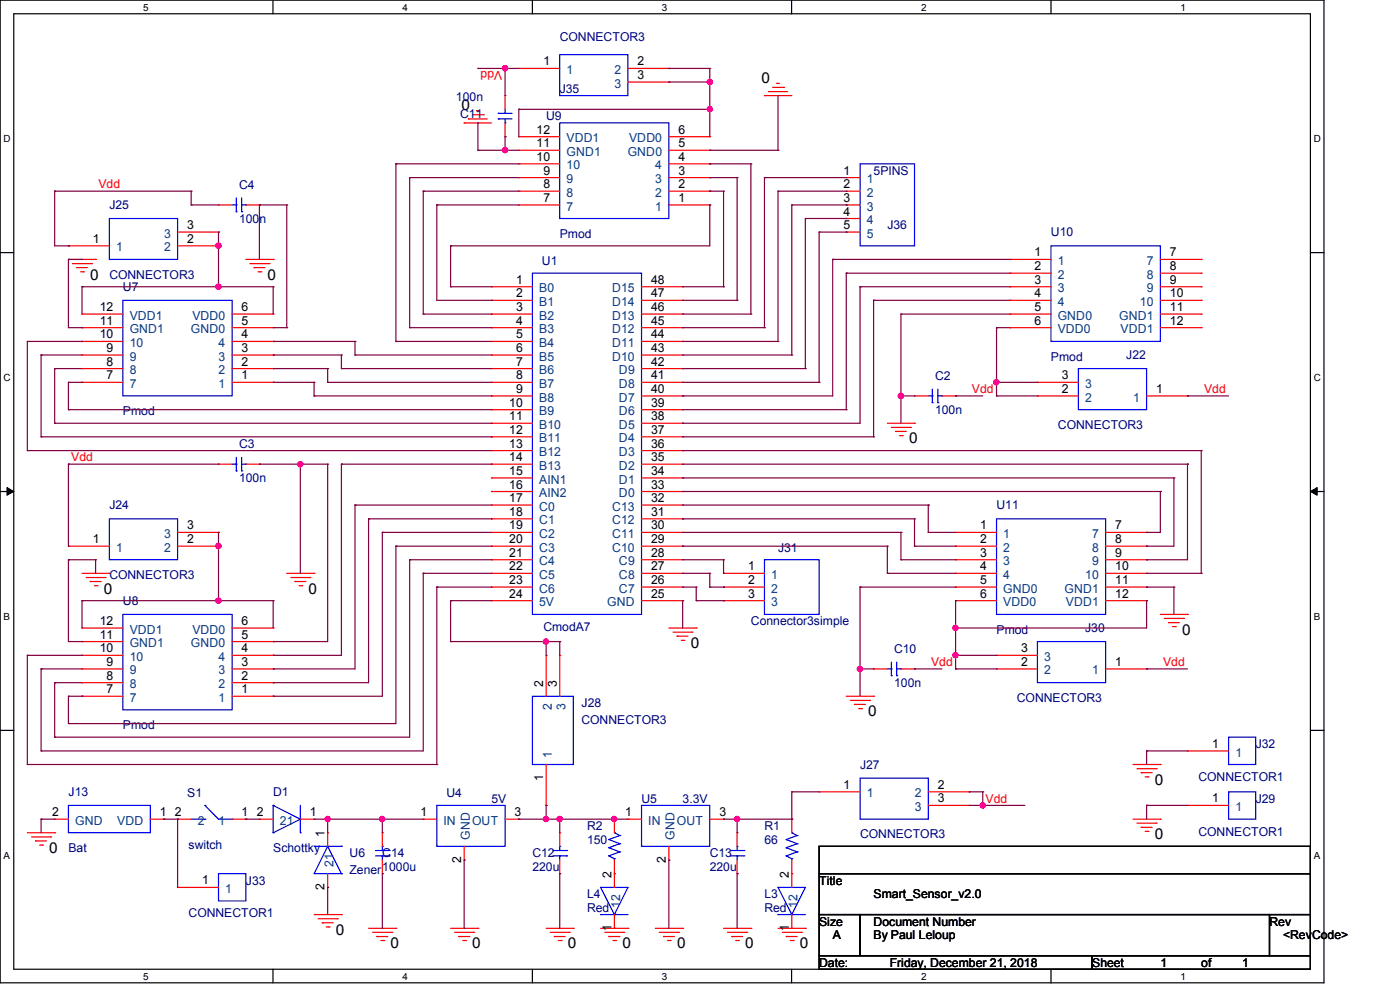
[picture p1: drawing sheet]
<svg xmlns="http://www.w3.org/2000/svg" width="297mm" height="210mm" viewBox="0 0 297 210" stroke-linecap="round" stroke-linejoin="round" font-family="sans-serif">
<path d="M0 0h280.9v208.5h-280.9zM2.9 2.9h275.1v202.7h-275.1z" fill="none" stroke="#000" stroke-width=".25"/>
<g fill="#fff">
<path d="M30.4 .3h1.1v2.4h-1.1z"/>
<path d="M30.4 205.9h1.1v2.3h-1.1z"/>
</g>
<path d="M57.9 0v2.9M57.9 205.6v2.9" fill="none" stroke="#000" stroke-width=".25"/>
<g fill="#fff">
<path d="M85.4 .3h1.1v2.4h-1.1z"/>
<path d="M85.4 205.9h1.1v2.3h-1.1z"/>
</g>
<path d="M112.9 0v2.9M112.9 205.6v2.9" fill="none" stroke="#000" stroke-width=".25"/>
<g fill="#fff">
<path d="M140.4 .3h1.2v2.4h-1.2z"/>
<path d="M140.4 205.9h1.2v2.3h-1.2z"/>
</g>
<path d="M167.9 0v2.9M167.9 205.6v2.9" fill="none" stroke="#000" stroke-width=".25"/>
<g fill="#fff">
<path d="M195.4 .3h1.2v2.4h-1.2z"/>
<path d="M195.4 205.9h1.2v2.3h-1.2z"/>
</g>
<path d="M223 0v2.9M223 205.6v2.9" fill="none" stroke="#000" stroke-width=".25"/>
<g fill="#fff">
<path d="M250.4 .3h1.2v2.4h-1.2z"/>
<path d="M250.4 205.9h1.2v2.3h-1.2z"/>
<path d="M.8 28.2h1.4v2.4h-1.4z"/>
<path d="M278.7 28.2h1.5v2.4h-1.5z"/>
<path d="M.8 78.9h1.4v2.3h-1.4z"/>
<path d="M278.7 78.9h1.5v2.3h-1.5z"/>
</g>
<path d="M0 53.6h2.9M278 53.6h2.9" fill="none" stroke="#000" stroke-width=".25"/>
<g fill="#fff">
<path d="M.8 129.6h1.3v2.3h-1.3z"/>
<path d="M278.7 129.6h1.4v2.3h-1.4z"/>
</g>
<path d="M0 104.3h2.9M278 104.3h2.9" fill="none" stroke="#000" stroke-width=".25"/>
<path d="M1.5 103.4l1.4 .9-1.4 .8zM278 104.3l1.4-.9v1.7z" fill="#000" stroke="#000" stroke-width=".21"/>
<g fill="#fff">
<path d="M.8 180.3h1.3v2.3h-1.3z"/>
<path d="M278.7 180.3h1.4v2.3h-1.4z"/>
</g>
<path d="M0 154.9h2.9M278 154.9h2.9M173.8 179.5h104.2v5.8h-104.2zM173.8 185.3h104.2v8.7h-104.2zM173.8 194h8.7v8.7h-8.7zM182.5 194h86.8v8.7h-86.8zM269.3 194h8.7v8.7h-8.7zM173.8 202.7h57.9v2.9h-57.9zM231.7 202.7h46.3v2.9h-46.3z" fill="none" stroke="#000" stroke-width=".25"/>
<g fill="none" stroke="#f00" stroke-width=".25">
<path d="M110.1 14.5h.1M110.1 14.5h8.6M133.2 14.5h8.7M133.2 17.4h8.7M141.9 14.5h.1M141.9 17.4h.1M163.1 19.4h.1M163.1 19.4h4M163.9 18.5h2.3M164.8 17.7h.1M164.8 17.7h.6M166.2 18.5h.1"/>
<path d="M98.5 26.1h.1M98.5 26.1h5.8M99.4 25.2h.1M99.4 25.2h4M100.2 24.3h2.3M101.1 23.5h.1M101.1 23.5h.5M102.5 24.3h.1M107.1 20.3h.1M107.1 29h.1M107.1 20.3v2.9M107.1 26.1v2.9"/>
<path d="M110.1 37.7h.1M110.1 34.8h.1M110.1 31.9h.1M110.1 29h.1M110.1 37.7h8.6M110.1 34.8h8.6M110.1 31.9h8.6M110.1 29h8.6M141.9 37.7h8.7M141.9 34.8h8.7M141.9 31.9h8.7M141.9 29h8.7"/>
<path d="M150.6 37.7h.1M150.6 34.8h.1M150.6 31.9h.1M150.6 29h.1M162.2 20.3h.1M162.2 20.3h5.8M179.5 37.7h.1M179.5 37.7h3M14.5 52.2h.1M14.5 55h5.8M14.5 52.2h8.7M15.4 55.9h4"/>
<path d="M16.3 56.8h.1M16.3 56.8h2.2M17.1 57.7h.6M17.7 57.7h.1M19.4 55.9h.1M20.3 55h.1M37.7 52.2h8.7M37.7 49.2h8.7M46.4 52.2h.1M46.4 49.2h.1M46.4 43.5h.1M46.4 43.5h2.8"/>
<path d="M52.2 55h5.8M52.2 43.5h2.8M53 55.9h4.1M53.9 56.8h.1M53.9 56.8h2.3M54.7 57.7h.6M55 43.5h.1M55.3 57.7h.1M57.1 55.9h.1M58 55h.1M110.1 43.5h.1M110.1 40.6h.1"/>
<path d="M110.1 40.6h8.6M110.1 43.5h8.6M141.9 40.6h8.7M141.9 43.5h8.7M150.6 43.5h.1M150.6 40.6h.1M179.5 40.6h.1M179.5 43.5h.1M179.5 46.4h.1M179.5 49.2h.1M179.5 49.2h3M179.5 40.6h3"/>
<path d="M179.5 43.5h3M179.5 46.4h3M214.3 55h.1M214.3 58h.1M214.3 55h8.7M214.3 58h8.7M246.2 55h8.6M246.2 58h8.6M254.8 55h.1M254.8 58h.1M17.4 78.2h.1M17.4 75.3h.1"/>
<path d="M17.4 72.4h.1M17.4 69.5h.1M17.4 66.6h.1M17.4 78.2h8.7M17.4 75.3h8.7M17.4 72.4h8.7M17.4 69.5h8.7M17.4 66.6h8.7M49.2 78.2h8.8M49.2 75.3h8.8M49.2 72.4h8.8M49.2 69.5h8.8"/>
<path d="M49.2 66.6h8.8M58 78.2h.1M58 75.3h.1M58 72.4h.1M58 69.5h.1M58 66.6h.1M104.3 60.8h.1M104.3 63.7h.1M104.3 66.6h.1M104.3 69.5h.1M104.3 72.4h.1M104.3 75.3h.1"/>
<path d="M104.3 78.2h.1M104.3 78.2h8.6M104.3 75.3h8.6M104.3 72.4h8.6M104.3 69.5h8.6M104.3 66.6h8.6M104.3 60.8h8.6M104.3 63.7h8.6M136.1 78.2h8.7M136.1 75.3h8.7M136.1 72.4h8.7M136.1 69.5h8.7"/>
<path d="M136.1 66.6h8.7M136.1 60.8h8.7M136.1 63.7h8.7M144.8 78.2h.1M144.8 75.3h.1M144.8 72.4h.1M144.8 69.5h.1M144.8 66.6h.1M144.8 63.7h.1M144.8 60.8h.1M214.3 60.8h.1M214.3 63.7h.1"/>
<path d="M214.3 66.6h.1M214.3 69.5h.1M214.3 69.5h8.7M214.3 66.6h8.7M214.3 60.8h8.7M214.3 63.7h8.7M246.2 69.5h8.6M246.2 66.6h8.6M246.2 60.8h8.6M246.2 63.7h8.6M254.8 60.8h.1M254.8 63.7h.1"/>
<path d="M254.8 66.6h.1M254.8 69.5h.1M17.4 81.1h.1M17.4 81.1h8.7M46.4 98.5h.1M46.4 98.5h2.8M49.2 81.1h8.8M52.2 98.5h2.8M55 98.5h.1M58 81.1h.1M104.3 81.1h.1M104.3 84h.1"/>
<path d="M104.3 86.9h.1M104.3 89.8h.1M104.3 92.7h.1M104.3 95.6h.1M104.3 98.5h.1M104.3 89.8h8.6M104.3 81.1h8.6M104.3 84h8.6M104.3 86.9h8.6M104.3 92.7h8.6M104.3 95.6h8.6M104.3 98.5h8.6"/>
<path d="M136.1 89.8h8.7M136.1 81.1h8.7M136.1 84h8.7M136.1 86.9h8.7M136.1 92.7h8.7M136.1 95.6h8.7M136.1 98.5h8.7M144.8 98.5h.1M144.8 95.6h.1M144.8 92.7h.1M144.8 89.8h.1M144.8 86.9h.1"/>
<path d="M144.8 84h.1M144.8 81.1h.1M188.3 89.8h5.7M189.1 90.7h4.1M190 91.5h.1M190 91.5h2.3M190.8 92.4h.6M191.4 92.4h.1M193.2 90.7h.1M194 89.8h.1M194 84h.1M194 84h2.9"/>
<path d="M199.8 84h2.9M202.7 84h.1M220.1 84h.1M220.1 81.1h.1M220.1 81.1h8.7M220.1 84h8.7M243.2 84h8.7M251.9 84h.1M14.5 115.9h.1M14.5 115.9h8.7M37.7 115.9h8.7M37.7 112.9h8.7"/>
<path d="M46.4 115.9h.1M46.4 112.9h.1M104.3 101.4h.1M104.3 104.3h.1M104.3 107.1h.1M104.3 110.1h.1M104.3 112.9h.1M104.3 115.9h.1M104.3 118.7h.1M104.3 115.9h8.6M104.3 112.9h8.6M104.3 101.4h8.6"/>
<path d="M104.3 104.3h8.6M104.3 107.1h8.6M104.3 110.1h8.6M104.3 118.7h8.6M136.1 115.9h8.7M136.1 112.9h8.7M136.1 101.4h8.7M136.1 104.3h8.7M136.1 107.1h8.7M136.1 110.1h8.7M136.1 118.7h8.7M144.8 118.7h.1"/>
<path d="M144.8 115.9h.1M144.8 112.9h.1M144.8 110.1h.1M144.8 107.1h.1M144.8 104.3h.1M144.8 101.4h.1M202.7 112.9h.1M202.7 115.9h.1M202.7 118.7h.1M202.7 115.9h8.7M202.7 112.9h8.7M202.7 118.7h8.7"/>
<path d="M234.6 115.9h8.6M234.6 112.9h8.6M234.6 118.7h8.6M243.2 112.9h.1M243.2 115.9h.1M243.2 118.7h.1M17.4 139h.1M17.4 136.1h.1M17.4 133.2h.1M17.4 133.2h8.7M17.4 121.6h5.8M17.4 139h8.7"/>
<path d="M17.4 136.1h8.7M18.3 122.5h4M19.1 123.4h.1M19.1 123.4h2.4M20 124.2h.6M20.6 124.2h.1M22.3 122.5h.1M23.2 121.6h.1M49.2 133.2h8.8M49.2 139h8.8M49.2 136.1h8.8M58 139h.1"/>
<path d="M58 136.1h.1M58 133.2h.1M60.8 121.6h5.8M61.7 122.5h4M62.6 123.4h.1M62.6 123.4h2.3M63.5 124.2h.5M64 124.2h.1M65.7 122.5h.1M66.6 121.6h.1M104.3 121.6h.1M104.3 124.5h.1"/>
<path d="M104.3 127.4h.1M104.3 121.6h8.6M104.3 124.5h8.6M104.3 127.4h8.6M115.9 139h.1M115.9 139v8.7M118.7 139h.1M118.7 139v8.7M136.1 121.6h8.7M136.1 124.5h8.7M136.1 127.4h8.7M141.9 133.2h5.8"/>
<path d="M142.8 134.1h4M143.6 135h.1M143.6 135h2.4M144.5 135.8h.6M144.8 127.4h.1M144.8 124.5h.1M144.8 121.6h.1M145.1 135.8h.1M146.8 134.1h.1M147.7 133.2h.1M153.5 121.6h.1M153.5 124.5h.1"/>
<path d="M153.5 127.4h.1M153.5 121.6h8.7M153.5 124.5h8.7M153.5 127.4h8.7M202.7 121.6h.1M202.7 124.5h.1M202.7 127.4h.1M202.7 121.6h8.7M202.7 124.5h8.7M202.7 127.4h8.7M211.4 139h.1M211.4 139h8.7"/>
<path d="M234.6 121.6h8.6M234.6 124.5h8.6M234.6 127.4h8.6M243.2 121.6h.1M243.2 124.5h.1M243.2 127.4h.1M246.2 130.3h5.7M247 131.2h4.1M247.9 132.1h.1M247.9 132.1h2.3M248.8 132.9h.5M249.3 132.9h.1"/>
<path d="M251.1 131.2h.1M251.9 130.3h.1M17.4 147.7h.1M17.4 144.8h.1M17.4 141.9h.1M17.4 147.7h8.7M17.4 141.9h8.7M17.4 144.8h8.7M49.2 147.7h8.8M49.2 141.9h8.8M49.2 144.8h8.8M58 147.7h.1"/>
<path d="M58 144.8h.1M58 141.9h.1M179.5 147.7h5.8M180.4 148.6h4.1M181.3 149.4h.1M181.3 149.4h2.3M182.2 150.3h.6M182.8 150.3h.1M184.5 148.6h.1M185.3 147.7h.1M185.3 141.9h.1M185.3 141.9h3"/>
<path d="M191.1 141.9h2.9M194 141.9h.1M211.4 141.9h.1M211.4 141.9h8.7M234.6 141.9h8.6M243.2 141.9h.1M251.9 159.3h.1M251.9 159.3h8.7M5.8 176.7h5.8M6.7 177.5h4.1M7.5 178.4h.1M7.5 178.4h2.4"/>
<path d="M8.4 179.3h.6M9 179.3h.1M10.8 177.5h.1M11.6 176.7h.1M11.6 173.8h.1M11.6 173.8h2.9M31.9 173.8h2.9M34.8 173.8h.1M37.7 173.8h.1M37.7 173.8h2.9M49.2 173.8h3M52.2 173.8h.1"/>
<path d="M55 173.8h.1M55 173.8h3M63.7 173.8h2.9M66.6 173.8h.1M69.5 176.7h.1M69.5 176.7v2.8M81.1 176.7h.1M81.1 176.7v2.8M89.8 173.8h.1M89.8 173.8h2.9M98.5 179.5v3M107.1 173.8h3"/>
<path d="M110.1 173.8h.1M115.9 170.9h.1M115.9 162.2v8.7M118.7 176.7h.1M118.7 176.7v2.8M130.3 173.8h.1M130.3 173.8v2.9M133.2 173.8h.1M133.2 173.8h2.9M141.9 179.5v3M150.6 173.8h2.9M153.5 173.8h.1"/>
<path d="M156.4 176.7h.1M156.4 176.7v2.8M168 173.8h.1M168 173.8v2.9M173.8 168h.1M173.8 168h8.7M196.9 170.9h8.7M196.9 168h8.7M205.6 168h.1M205.6 170.9h.1M240.4 173.8h5.8M240.4 162.2h5.8"/>
<path d="M241.2 174.6h4.1M241.2 163.1h4.1M242.1 175.5h.1M242.1 163.9h.1M242.1 175.5h2.3M242.1 163.9h2.3M243 176.4h.5M243 164.8h.5M243.5 176.4h.1M243.5 164.8h.1M245.3 174.6h.1M245.3 163.1h.1"/>
<path d="M246.2 173.8h.1M246.2 162.2h.1M251.9 170.9h.1M251.9 170.9h8.7M37.7 188.3h.1M37.7 188.3h8.7M66.6 194h5.8M67.5 194.9h4M68.4 195.7h.1M68.4 195.7h2.3M69.2 196.6h.6M69.5 188.3h.1"/>
<path d="M69.5 185.3v3M69.8 196.6h.1M71.5 194.9h.1M72.4 194h.1M78.2 196.9h5.8M79.1 197.8h4M79.9 198.7h.1M79.9 198.7h2.4M80.8 199.5h.6M81.1 185.3h.1M81.1 182.5v2.8M81.4 199.5h.1"/>
<path d="M83.1 197.8h.1M84 196.9h.1M95.6 196.9h5.8M96.4 197.8h4.1M97.3 198.7h.1M97.3 198.7h2.4M98.2 199.5h.6M98.5 182.5h.1M98.8 199.5h.1M100.5 197.8h.1M101.4 196.9h.1M115.9 196.9h5.7"/>
<path d="M116.7 197.8h4.1M117.6 198.7h.1M117.6 198.7h2.3M118.4 199.5h.6M118.7 185.3h.1M118.7 182.5v2.8M119 199.5h.1M120.8 197.8h.1M121.6 196.9h.1M127.4 196.9h5.8M128.3 197.8h4M129.2 198.7h.1"/>
<path d="M129.2 198.7h2.3M130 199.5h.6M130.3 196.9h.1M130.3 185.3h.1M130.3 182.5v5.8M130.3 194v2.9M130.6 199.5h.1M132.3 197.8h.1M133.2 196.9h.1M139 196.9h5.8M139.9 197.8h4M140.8 198.7h.1"/>
<path d="M140.8 198.7h2.3M141.6 199.5h.6M141.9 182.5h.1M142.2 199.5h.1M143.9 197.8h.1M144.8 196.9h.1M153.5 196.9h5.8M154.3 197.8h4.1M155.2 198.7h.1M155.2 198.7h2.4M156.1 199.5h.6M156.4 185.3h.1"/>
<path d="M156.4 182.5v2.8M156.7 199.5h.1M158.4 197.8h.1M159.3 196.9h.1M165.1 196.9h5.8M165.9 197.8h4.1M166.8 198.7h.1M166.8 198.7h2.3M167.7 199.5h.6M168 196.9h.1M168 185.3h.1M168 182.5v5.8"/>
<path d="M168 194v2.9M168.3 199.5h.1M170 197.8h.1M170.9 196.9h.1"/>
</g>
<g fill="none" stroke="#00f" stroke-width=".25">
<path d="M118.7 11.6h14.5v8.7h-14.5zM105.7 24h.1M105.7 25.2h.1M105.7 24h2.9M105.7 25.2h2.9M107.1 26.1h.1M107.1 24h.1M107.1 23.2v.8M107.1 25.2v.9M118.7 26.1h23.2v20.3h-23.2zM182.5 34.8h11.5v17.4h-11.5zM23.2 46.4h14.5v8.6h-14.5z"/>
<path d="M49.2 43.5h.9M50.1 44.9h.1M50.1 43.5h.1M50.1 42v2.9M51.3 44.9h.1M51.3 42v2.9M51.3 43.5h.9M52.2 43.5h.1M112.9 58h23.2v72.3h-23.2zM223 52.2h23.2v20.2h-23.2zM26.1 63.7h23.1v20.3h-23.1zM228.8 78.2h14.4v8.7h-14.4z"/>
<path d="M49.2 98.5h.9M50.1 99.9h.1M50.1 98.5h.1M50.1 97v2.9M51.3 99.9h.1M51.3 97v2.9M51.3 98.5h.9M52.2 98.5h.1M196.9 84h.9M197.8 85.4h.1M197.8 84h.1M197.8 82.5v2.9"/>
<path d="M199 85.4h.1M199 82.5v2.9M199 84h.8M199.8 84h.1M23.2 110.1h14.5v8.6h-14.5zM162.2 118.7h11.6v11.6h-11.6zM211.4 110.1h23.2v20.2h-23.2zM26.1 130.3h23.1v20.3h-23.1zM220.1 136.1h14.5v8.7h-14.5zM112.9 147.7h8.7v14.5h-8.7zM188.3 141.9h.8M189.1 143.3h.1"/>
<path d="M189.1 141.9h.1M189.1 140.5v2.8M190.2 143.3h.1M190.2 140.5v2.8M190.2 141.9h.9M191.1 141.9h.1M260.6 156.4h5.8v5.8h-5.8zM14.5 170.9h17.4v5.8h-17.4zM40.6 173.8h2.9M43.5 173.8h.1M43.5 170.9h.1M43.5 170.9l2.9 2.9h2.8"/>
<path d="M49.2 173.8h.1M58 176.7h.1M58 170.9h.1M58 170.9v5.8M58 170.9l5.7 2.9M63.7 173.8h.1M63.7 176.7h.1M63.7 173.8l-5.7 2.9M63.7 170.9v5.8M66.6 179.5h5.8M69.5 179.5h.1M69.5 179.5l-2.9 5.8h5.8"/>
<path d="M69.5 179.5l2.9 5.8M72.4 179.5h.1M81.1 179.5h.1M81.1 179.5v.9M92.7 170.9h14.4v8.6h-14.4zM118.7 179.5h.1M118.7 179.5v.9M129.2 179.8h.1M129.2 178.1h.1M129.2 179.8l2.3 .9M129.2 178.1l2.3 .9M130.3 176.7h.1"/>
<path d="M130.3 176.7l1.2 .5M131.5 179h.1M131.5 177.2h.1M131.5 179l-2.3 .8M131.5 177.2l-2.3 .9M136.1 170.9h14.5v8.6h-14.5zM156.4 179.5h.1M156.4 179.5v.9M166.8 179.8h.1M166.8 178.1h.1M166.8 179.8l2.3 .9M166.8 178.1l2.3 .9"/>
<path d="M168 176.7h.1M168 176.7l1.1 .5M169.1 179h.1M169.1 177.2h.1M169.1 179l-2.3 .8M169.1 177.2l-2.3 .9M182.5 165.1h14.4v8.7h-14.4zM260.6 168h5.8v5.8h-5.8zM46.4 185.3h5.8v5.8h-5.8zM72.4 185.3h.1M79.7 181.6h2.8M79.7 180.4h2.8"/>
<path d="M81.1 181.6h.1M81.1 181.6v.9M82.5 181.6h.1M82.5 180.4h.1M117.3 181.6h2.9M117.3 180.4h2.9M118.7 181.6h.1M118.7 181.6v.9M120.2 181.6h.1M120.2 180.4h.1M127.4 188.3h.1M127.4 194h.1"/>
<path d="M127.4 188.3h5.8l-2.9 5.7M127.4 188.3l2.9 5.7M127.4 194h5.8M129.2 181.6h.1M129.2 181.6l1.1 .6M130.3 194h.1M130.3 182.2h.1M130.3 182.2v.3M131.5 180.7h.1M131.5 180.7l-2.3 .9M154.9 181.6h2.9M154.9 180.4h2.9"/>
<path d="M156.4 181.6h.1M156.4 181.6v.9M157.8 181.6h.1M157.8 180.4h.1M165.1 188.3h.1M165.1 194h.1M165.1 188.3h5.8l-2.9 5.7M165.1 194h5.8M165.1 188.3l2.9 5.7M166.8 181.6h.1M166.8 181.6l1.2 .6M168 194h.1"/>
<path d="M168 182.2h.1M168 182.2v.3M169.1 180.7h.1M169.1 180.7l-2.3 .9"/>
</g>
<g fill="none" stroke="#800040" stroke-width=".25">
<path d="M101.4 14.5h.1M101.4 14.5h8.7M107.1 14.5h.1M107.1 14.5v5.8M141.9 17.4h.1M141.9 14.5h.1M141.9 17.4h8.7M141.9 14.5h8.7M150.6 17.4h.1M150.6 14.5h.1M150.6 14.5v14.5M84 34.8h.1"/>
<path d="M84 34.8v37.6M84 34.8h26.1M86.9 37.7h.1M86.9 37.7v31.8M86.9 37.7h23.2M101.4 26.1h.1M101.4 31.9h.1M101.4 31.9h8.7M101.4 26.1v5.8M107.1 31.9h.1M107.1 29h.1M107.1 29v2.9"/>
<path d="M110.1 23.2h.1M110.1 23.2v5.8M110.1 23.2h40.5M150.6 23.2h.1M150.6 31.9h.1M150.6 37.7h.1M150.6 34.8h.1M150.6 31.9h14.5M150.6 34.8h8.7M150.6 37.7h5.8M156.4 37.7h.1M156.4 37.7v26"/>
<path d="M159.3 34.8h.1M159.3 34.8v31.8M162.2 37.7h.1M162.2 37.7h17.3M162.2 37.7v31.8M165.1 31.9h.1M165.1 20.3v11.6M11.6 40.6h.1M11.6 40.6v11.6h2.9M11.6 40.6h29M14.5 55h.1M14.5 52.2h.1"/>
<path d="M14.5 55v14.5h2.9M14.5 55h2.9M17.4 55h.1M40.6 43.5h.1M40.6 40.6h.1M40.6 43.5h5.8M40.6 40.6v2.9M46.4 52.2h.1M46.4 49.2h.1M46.4 49.2v11.6M55 43.5h.1M55 43.5h5.8"/>
<path d="M55 43.5v11.5M60.8 43.5h.1M60.8 43.5v26M89.8 40.6h.1M89.8 40.6h20.3M89.8 40.6v26M92.7 43.5h.1M92.7 43.5h17.4M92.7 43.5v20.2h11.6M95.6 52.2h.1M95.6 52.2v8.6M150.6 43.5h.1"/>
<path d="M150.6 40.6h.1M150.6 43.5v8.7h-55M150.6 40.6h2.9M153.5 40.6h.1M153.5 40.6v20.2M165.1 40.6h.1M165.1 40.6h14.4M165.1 40.6v31.8M168 43.5h.1M168 43.5h11.5M168 43.5v31.8M170.9 46.4h.1"/>
<path d="M170.9 46.4h8.6M170.9 46.4v31.8M173.8 49.2h.1M173.8 49.2v31.9M173.8 49.2h5.7M176.7 55h.1M176.7 55h37.6M176.7 55v29h-31.9M179.5 58h.1M179.5 49.2h.1M179.5 43.5h.1M179.5 58v28.9"/>
<path d="M179.5 58h34.8M5.8 72.4h.1M5.8 72.4h11.6M5.8 72.4v23.2M8.7 75.3h.1M8.7 75.3h8.7M8.7 75.3v17.4M11.6 78.2h.1M11.6 78.2v11.6M11.6 78.2h5.8M17.4 72.4h.1M17.4 60.8h.1"/>
<path d="M17.4 69.5h.1M17.4 60.8v5.8M17.4 60.8h40.6M46.4 60.8h.1M58 60.8h.1M58 72.4h.1M58 75.3h.1M58 78.2h.1M58 75.3h14.4M58 72.4h17.3M58 60.8v5.8M58 69.5h2.8"/>
<path d="M58 78.2h11.5M60.8 69.5h.1M69.5 78.2h.1M69.5 78.2v2.9M72.4 75.3h.1M72.4 78.2h.1M72.4 75.3v2.9M72.4 78.2h31.9M75.3 72.4h.1M75.3 75.3h.1M75.3 75.3h29M75.3 72.4v2.9"/>
<path d="M84 72.4h.1M84 72.4h20.3M86.9 69.5h.1M86.9 69.5h17.4M89.8 66.6h.1M89.8 66.6h14.5M95.6 60.8h.1M95.6 60.8h8.7M104.3 63.7h.1M144.8 72.4h.1M144.8 78.2h.1M144.8 75.3h23.2"/>
<path d="M144.8 72.4h20.3M144.8 60.8h8.7M144.8 69.5h17.4M144.8 63.7h11.6M144.8 66.6h14.5M144.8 78.2h26.1M153.5 60.8h.1M156.4 63.7h.1M159.3 66.6h.1M162.2 69.5h.1M165.1 72.4h.1M168 75.3h.1"/>
<path d="M170.9 78.2h.1M182.5 60.8h.1M182.5 60.8h31.8M182.5 60.8v29h-37.7M185.3 63.7h.1M185.3 63.7h29M185.3 63.7v29M191.1 66.6h.1M191.1 66.6h23.2M191.1 66.6v23.2M211.4 69.5h.1M211.4 69.5h2.9"/>
<path d="M211.4 69.5v14.5M5.8 95.6h.1M5.8 95.6h98.5M8.7 92.7h.1M8.7 92.7h95.6M11.6 89.8h.1M11.6 89.8h92.7M14.5 98.5h.1M14.5 81.1h.1M14.5 86.9h.1M14.5 81.1v5.8M14.5 98.5v17.4"/>
<path d="M14.5 98.5h31.9M14.5 81.1h2.9M14.5 86.9h89.8M17.4 81.1h.1M55 98.5h.1M55 98.5h14.5M58 81.1h.1M58 81.1h8.6M63.7 98.5h.1M63.7 98.5v23.1M66.6 81.1h.1M66.6 84h.1"/>
<path d="M66.6 81.1v2.9M66.6 84h37.7M69.5 98.5h.1M69.5 81.1h.1M69.5 98.5v37.6h-11.5M69.5 81.1h34.8M72.4 98.5h.1M72.4 98.5h31.9M72.4 98.5v40.5h-14.4M144.8 84h.1M144.8 89.8h.1M144.8 95.6h.1"/>
<path d="M144.8 98.5h107.1M144.8 81.1h29M144.8 86.9h34.7M144.8 92.7h40.5M144.8 95.6h110M173.8 81.1h.1M179.5 86.9h.1M185.3 92.7h.1M191.1 84h.1M191.1 84h2.9M202.7 84h.1M202.7 84h5.8"/>
<path d="M211.4 81.1h.1M211.4 84h.1M211.4 81.1h8.7M211.4 84h8.7M251.9 98.5h.1M251.9 84h.1M251.9 98.5v20.2h-8.7M251.9 84h8.7M254.8 95.6h.1M254.8 95.6v26M14.5 118.7h.1M14.5 118.7v17.4h2.9"/>
<path d="M14.5 118.7h5.8M20.3 118.7h.1M20.3 118.7v2.9M46.4 115.9h.1M46.4 112.9h.1M46.4 112.9v14.5M75.3 107.1h.1M75.3 107.1v34.8h-17.3M75.3 107.1h29M78.2 110.1h.1M78.2 110.1v34.7h-20.2M78.2 110.1h26.1"/>
<path d="M81.1 112.9h.1M81.1 112.9v34.8h-23.1M81.1 112.9h23.2M84 115.9h.1M84 115.9v37.6h-69.5M84 115.9h20.3M86.9 118.7h.1M86.9 118.7h17.4M86.9 118.7v37.7h-75.3M144.8 115.9h.1M144.8 110.1h.1M144.8 101.4h.1"/>
<path d="M144.8 118.7h8.7M144.8 112.9h46.3M144.8 115.9h43.5M144.8 110.1h49.2M144.8 107.1h52.1M144.8 104.3h101.4M144.8 101.4h104.2M153.5 118.7h.1M153.5 118.7v2.9M188.3 115.9h.1M188.3 115.9v5.7M191.1 112.9h.1"/>
<path d="M191.1 118.7h.1M191.1 118.7h11.6M191.1 112.9v5.8M194 110.1h.1M194 115.9h.1M194 115.9h8.7M194 110.1v5.8M196.9 107.1h.1M196.9 112.9h.1M196.9 112.9h5.8M196.9 107.1v5.8M243.2 112.9h.1"/>
<path d="M243.2 115.9h.1M243.2 118.7h.1M246.2 104.3h.1M246.2 104.3v8.6h-3M249 101.4h.1M249 101.4v14.5h-5.8M5.8 139h.1M5.8 139h11.6M5.8 139v23.2h86.9M17.4 127.4h.1M17.4 136.1h.1M17.4 139h.1"/>
<path d="M17.4 127.4v5.8M17.4 127.4h40.6M46.4 127.4h.1M58 127.4h.1M58 136.1h.1M58 139h.1M58 127.4v5.8M89.8 121.6h.1M89.8 121.6v37.7h-81.1M89.8 121.6h14.5M92.7 124.5h.1M92.7 124.5h11.6"/>
<path d="M92.7 124.5v37.7M95.6 136.1h.1M95.6 127.4h.1M95.6 127.4h8.7M95.6 136.1h23.1M95.6 127.4v8.7M115.9 136.1h.1M115.9 136.1v2.9M118.7 136.1h.1M118.7 136.1v2.9M144.8 127.4h.1M144.8 127.4v5.8"/>
<path d="M144.8 121.6h5.8M144.8 124.5h2.9M147.7 124.5h.1M147.7 127.4h.1M147.7 127.4h5.8M147.7 124.5v2.9M150.6 121.6h.1M150.6 124.5h.1M150.6 124.5h2.9M150.6 121.6v2.9M153.5 121.6h.1M153.5 124.5h.1"/>
<path d="M153.5 127.4h.1M182.5 124.5h.1M182.5 124.5v23.2M182.5 124.5h20.2M188.3 121.6h.1M188.3 121.6h14.4M202.7 127.4h.1M202.7 139h.1M202.7 133.2h.1M202.7 139h8.7M202.7 127.4v14.5M243.2 127.4h.1"/>
<path d="M243.2 124.5h.1M243.2 127.4v5.8h-40.5M243.2 121.6h11.6M243.2 124.5h5.8M249 124.5h.1M249 124.5v5.8M254.8 121.6h.1M8.7 159.3h.1M8.7 141.9h.1M8.7 141.9v17.4M8.7 141.9h8.7M11.6 156.4h.1"/>
<path d="M11.6 144.8h.1M11.6 144.8v11.6M11.6 144.8h5.8M14.5 147.7h.1M14.5 153.5h.1M14.5 147.7v5.8M14.5 147.7h2.9M17.4 147.7h.1M58 141.9h.1M58 144.8h.1M58 147.7h.1M182.5 141.9h.1"/>
<path d="M182.5 141.9h2.8M194 141.9h.1M194 141.9h5.8M202.7 141.9h.1M202.7 141.9h8.7M243.2 141.9h.1M243.2 159.3h.1M243.2 159.3h8.7M243.2 141.9h8.7M243.2 159.3v2.9M8.7 173.8h.1M8.7 173.8h2.9"/>
<path d="M8.7 173.8v2.9M34.8 173.8h.1M34.8 173.8h2.9M37.7 173.8h.1M37.7 173.8v14.5M52.2 173.8h.1M52.2 173.8h2.8M66.6 173.8h23.2M69.5 173.8h.1M69.5 173.8v2.9M81.1 173.8h.1M81.1 173.8v2.9"/>
<path d="M92.7 162.2h.1M110.1 173.8h.1M110.1 173.8h23.1M115.9 170.9h.1M115.9 173.8h.1M115.9 170.9v2.9M118.7 173.8h.1M118.7 173.8v2.9M130.3 173.8h.1M153.5 173.8h.1M153.5 173.8h14.5M156.4 173.8h.1"/>
<path d="M156.4 173.8v2.9M168 173.8h.1M168 168h.1M168 168v5.8M168 168h5.8M205.6 170.9h11.6M205.6 168h2.9M208.5 170.9h.1M208.5 168h.1M208.5 168v2.9M217.2 170.9h.1M243.2 170.9h.1"/>
<path d="M243.2 170.9h8.7M243.2 170.9v2.9M69.5 188.3h.1M69.5 188.3v5.7M81.1 185.3h.1M81.1 185.3v11.6M98.5 182.5h.1M98.5 182.5v14.4M118.7 185.3h.1M118.7 185.3v11.6M141.9 182.5h.1M141.9 182.5v14.4"/>
<path d="M156.4 185.3h.1M156.4 185.3v11.6"/>
</g>
<g fill="#f0f" stroke="#f0f" stroke-width=".25">
<circle cx="46.3" cy="127.4" r=".56"/>
<circle cx="63.7" cy="98.5" r=".55"/>
<circle cx="115.8" cy="136.1" r=".55"/>
<circle cx="130.3" cy="173.7" r=".55"/>
<circle cx="118.7" cy="173.7" r=".56"/>
<circle cx="115.8" cy="173.7" r=".55"/>
<circle cx="156.4" cy="173.7" r=".55"/>
<circle cx="46.3" cy="115.8" r=".56"/>
<circle cx="81.1" cy="173.7" r=".55"/>
<circle cx="69.5" cy="173.7" r=".55"/>
<circle cx="46.3" cy="60.8" r=".56"/>
<circle cx="46.3" cy="52.1" r=".56"/>
<circle cx="191.1" cy="84" r=".56"/>
<circle cx="211.4" cy="81.1" r=".55"/>
<circle cx="182.4" cy="141.9" r=".55"/>
<circle cx="202.7" cy="139" r=".55"/>
<circle cx="202.7" cy="133.2" r=".55"/>
<circle cx="107.1" cy="31.9" r=".55"/>
<circle cx="150.6" cy="23.2" r=".55"/>
<circle cx="150.6" cy="17.4" r=".55"/>
<circle cx="107.1" cy="14.5" r=".55"/>
<circle cx="208.5" cy="170.9" r=".55"/>
</g>
<g font-size="3.2">
<text x="161.6" y="17.6">0</text>
<text x="97.9" y="23.4">0</text>
<text x="19.1" y="59.3">0</text>
<text x="56.8" y="59.3">0</text>
<text x="192.9" y="94.1">0</text>
<text x="22" y="125.9">0</text>
<text x="65.4" y="125.9">0</text>
<text x="146.6" y="137.5">0</text>
<text x="250.8" y="134.6">0</text>
<text x="184.2" y="152">0</text>
<text x="245" y="166.5">0</text>
<text x="245" y="178.1">0</text>
<text x="10.5" y="180.9">0</text>
<text x="71.2" y="198.3">0</text>
<text x="82.8" y="201.2">0</text>
<text x="100.2" y="201.2">0</text>
<text x="120.5" y="201.2">0</text>
<text x="132.1" y="201.2">0</text>
<text x="143.6" y="201.2">0</text>
<text x="158.1" y="201.2">0</text>
<text x="169.7" y="201.2">0</text>
</g>
<g font-size="2.6" fill="#000080">
<text x="118.7" y="8.7">CONNECTOR3</text>
<text x="96.7" y="21.5">100n</text>
<text x="118.7" y="19.7">J35</text>
<text x="97.6" y="24.9">C11</text>
<text x="115.9" y="25.5">U9</text>
<text x="50.7" y="40">C4</text>
<text x="185.3" y="37.1">5PINS</text>
<text x="23.2" y="44.3">J25</text>
<text x="50.7" y="47.2">100n</text>
<text x="118.7" y="50.4">Pmod</text>
<text x="188.3" y="48.7">J36</text>
<text x="223" y="50.1">U10</text>
<text x="23.2" y="59.1">CONNECTOR3</text>
<text x="115" y="56.2">U1</text>
<text x="26.1" y="61.7">U7</text>
<text x="223" y="76.5">Pmod</text>
<text x="238.9" y="76.2">J22</text>
<text x="198.4" y="80.5">C2</text>
<text x="26.1" y="88.1">Pmod</text>
<text x="198.4" y="87.8">100n</text>
<text x="50.7" y="95">C3</text>
<text x="224.4" y="91">CONNECTOR3</text>
<text x="50.7" y="102.2">100n</text>
<text x="23.2" y="108">J24</text>
<text x="211.4" y="108">U11</text>
<text x="165.1" y="117">J31</text>
<text x="23.2" y="122.8">CONNECTOR3</text>
<text x="26.1" y="128.3">U8</text>
<text x="115.3" y="133.8">CmodA7</text>
<text x="159.3" y="132.7">Connector3simple</text>
<text x="211.4" y="134.4">Pmod</text>
<text x="230.2" y="134.1">J30</text>
<text x="189.7" y="138.4">C10</text>
<text x="189.7" y="145.7">100n</text>
<text x="215.7" y="148.9">CONNECTOR3</text>
<text x="26.1" y="154.6">Pmod</text>
<text x="123.4" y="150">J28</text>
<text x="123.4" y="153.5">CONNECTOR3</text>
<text x="266.4" y="158.7">J32</text>
<text x="182.5" y="163.1">J27</text>
<text x="254.3" y="165.6">CONNECTOR1</text>
<text x="14.5" y="168.9">J13</text>
<text x="39.7" y="169.1">S1</text>
<text x="58" y="168.9">D1</text>
<text x="94.7" y="169.1">U4</text>
<text x="104.3" y="170.3">5V</text>
<text x="136.1" y="170.3">U5</text>
<text x="144.8" y="170.3">3.3V</text>
<text x="266.4" y="170.3">J29</text>
<text x="124.5" y="176.1">R2</text>
<text x="124.5" y="179">150</text>
<text x="162.2" y="176.1">R1</text>
<text x="162.2" y="179">66</text>
<text x="182.5" y="177.8">CONNECTOR3</text>
<text x="254.3" y="177.2">CONNECTOR1</text>
<text x="14.5" y="180.7">Bat</text>
<text x="40" y="180.1">switch</text>
<text x="58" y="180.7">Schottky</text>
<text x="74.2" y="181.9">U6</text>
<text x="74.2" y="185.3">Zener</text>
<text x="81.1" y="181.9">C14</text>
<text x="81.1" y="184.8">1000u</text>
<text x="112.9" y="181.9">C12</text>
<text x="112.9" y="184.8">220u</text>
<text x="150.6" y="181.9">C13</text>
<text x="150.6" y="184.8">220u</text>
<text x="52.2" y="187.7">J33</text>
<text x="124.5" y="190.6">L4</text>
<text x="162.2" y="190.6">L3</text>
<text x="40" y="194.6">CONNECTOR1</text>
<text x="124.5" y="193.5">Red</text>
<text x="162.2" y="193.5">Red</text>
</g>
<g font-size="2.6" fill="#f00">
<text x="106.6" y="15.1" transform="rotate(-180 106.6 15.1)">Vdd</text>
<text x="20.9" y="40">Vdd</text>
<text x="206.2" y="83.4">Vdd</text>
<text x="255.4" y="83.4">Vdd</text>
<text x="15.1" y="97.9">Vdd</text>
<text x="197.5" y="141.3">Vdd</text>
<text x="246.8" y="141.3">Vdd</text>
<text x="209.1" y="170.3">Vdd</text>
</g>
<g font-size="2.6">
<text x="115.3" y="13.9">1</text>
<text x="135.3" y="13.9">2</text>
<text x="135.3" y="16.8">3</text>
<text x="113.8" y="28.4">12</text>
<text x="143.9" y="28.4">6</text>
<text x="113.8" y="34.1">10</text>
<text x="113.8" y="31.2">11</text>
<text x="143.9" y="34.1">4</text>
<text x="143.9" y="31.2">5</text>
<text x="115.3" y="39.9">8</text>
<text x="115.3" y="37">9</text>
<text x="143.9" y="39.9">2</text>
<text x="143.9" y="37">3</text>
<text x="179" y="37">1</text>
<text x="179" y="39.9">2</text>
<text x="115.3" y="42.8">7</text>
<text x="143.9" y="42.8">1</text>
<text x="179" y="42.8">3</text>
<text x="179" y="45.7">4</text>
<text x="19.7" y="51.5">1</text>
<text x="39.7" y="51.5">2</text>
<text x="39.7" y="48.6">3</text>
<text x="179" y="48.6">5</text>
<text x="219.5" y="54.4">1</text>
<text x="219.5" y="57.3">2</text>
<text x="248.2" y="54.4">7</text>
<text x="248.2" y="57.3">8</text>
<text x="21.2" y="66">12</text>
<text x="51.3" y="66">6</text>
<text x="109.5" y="60.2">1</text>
<text x="109.5" y="63.1">2</text>
<text x="109.5" y="66">3</text>
<text x="138.1" y="66">46</text>
<text x="138.1" y="63.1">47</text>
<text x="138.1" y="60.2">48</text>
<text x="219.5" y="60.2">3</text>
<text x="219.5" y="63.1">4</text>
<text x="219.5" y="66">5</text>
<text x="248.2" y="60.2">9</text>
<text x="248.2" y="63.1">10</text>
<text x="248.2" y="66">11</text>
<text x="21.2" y="71.8">10</text>
<text x="21.2" y="68.9">11</text>
<text x="51.3" y="71.8">4</text>
<text x="51.3" y="68.9">5</text>
<text x="109.5" y="68.9">4</text>
<text x="109.5" y="71.8">5</text>
<text x="138.1" y="71.8">44</text>
<text x="138.1" y="68.9">45</text>
<text x="219.5" y="68.9">6</text>
<text x="248.2" y="68.9">12</text>
<text x="22.6" y="77.6">8</text>
<text x="22.6" y="74.7">9</text>
<text x="51.3" y="77.6">2</text>
<text x="51.3" y="74.7">3</text>
<text x="109.5" y="74.7">6</text>
<text x="109.5" y="77.6">7</text>
<text x="138.1" y="77.6">42</text>
<text x="138.1" y="74.7">43</text>
<text x="22.6" y="80.5">7</text>
<text x="51.3" y="80.5">1</text>
<text x="109.5" y="80.5">8</text>
<text x="109.5" y="83.4">9</text>
<text x="138.1" y="83.4">40</text>
<text x="138.1" y="80.5">41</text>
<text x="225.3" y="83.4">2</text>
<text x="225.3" y="80.5">3</text>
<text x="245.3" y="83.4">1</text>
<text x="108" y="86.3">10</text>
<text x="108" y="89.2">11</text>
<text x="138.1" y="89.2">38</text>
<text x="138.1" y="86.3">39</text>
<text x="108" y="92">12</text>
<text x="108" y="95">13</text>
<text x="138.1" y="95">36</text>
<text x="138.1" y="92">37</text>
<text x="108" y="97.8">14</text>
<text x="108" y="100.8">15</text>
<text x="138.1" y="100.8">34</text>
<text x="138.1" y="97.8">35</text>
<text x="108" y="103.6">16</text>
<text x="108" y="106.5">17</text>
<text x="138.1" y="106.5">32</text>
<text x="138.1" y="103.6">33</text>
<text x="39.7" y="112.3">3</text>
<text x="108" y="109.4">18</text>
<text x="108" y="112.3">19</text>
<text x="138.1" y="112.3">30</text>
<text x="138.1" y="109.4">31</text>
<text x="207.9" y="112.3">1</text>
<text x="236.6" y="112.3">7</text>
<text x="19.7" y="115.2">1</text>
<text x="39.7" y="115.2">2</text>
<text x="108" y="115.2">20</text>
<text x="108" y="118.1">21</text>
<text x="138.1" y="118.1">28</text>
<text x="138.1" y="115.2">29</text>
<text x="207.9" y="115.2">2</text>
<text x="207.9" y="118.1">3</text>
<text x="236.6" y="115.2">8</text>
<text x="236.6" y="118.1">9</text>
<text x="108" y="121">22</text>
<text x="108" y="123.9">23</text>
<text x="138.1" y="123.9">26</text>
<text x="138.1" y="121">27</text>
<text x="158.7" y="121">1</text>
<text x="158.7" y="123.9">2</text>
<text x="207.9" y="121">4</text>
<text x="207.9" y="123.9">5</text>
<text x="236.6" y="121">10</text>
<text x="236.6" y="123.9">11</text>
<text x="108" y="126.8">24</text>
<text x="138.1" y="126.8">25</text>
<text x="158.7" y="126.8">3</text>
<text x="207.9" y="126.8">6</text>
<text x="236.6" y="126.8">12</text>
<text x="21.2" y="135.5">11</text>
<text x="21.2" y="132.6">12</text>
<text x="51.3" y="135.5">5</text>
<text x="51.3" y="132.6">6</text>
<text x="21.2" y="138.4">10</text>
<text x="22.6" y="141.3">9</text>
<text x="51.3" y="141.3">3</text>
<text x="51.3" y="138.4">4</text>
<text x="216.6" y="141.3">2</text>
<text x="216.6" y="138.4">3</text>
<text x="236.6" y="141.3">1</text>
<text x="22.6" y="147.1">7</text>
<text x="22.6" y="144.2">8</text>
<text x="51.3" y="147.1">1</text>
<text x="51.3" y="144.2">2</text>
<text x="115.2" y="145.7" transform="rotate(-90 115.2 145.7)">2</text>
<text x="118.1" y="145.7" transform="rotate(-90 118.1 145.7)">3</text>
<text x="257.2" y="158.7">1</text>
<text x="115.2" y="165.6" transform="rotate(-90 115.2 165.6)">1</text>
<text x="179" y="167.3">1</text>
<text x="199" y="167.3">2</text>
<text x="11" y="173.1">2</text>
<text x="33.9" y="173.1">1</text>
<text x="37.1" y="173.1">2</text>
<text x="51.3" y="173.1">1</text>
<text x="54.5" y="173.1">2</text>
<text x="65.7" y="173.1">1</text>
<text x="89.2" y="173.1">1</text>
<text x="109.2" y="173.1">3</text>
<text x="132.6" y="173.1">1</text>
<text x="152.6" y="173.1">3</text>
<text x="199" y="170.2">3</text>
<text x="257.2" y="170.2">1</text>
<text x="68.9" y="177.5" transform="rotate(-90 68.9 177.5)">1</text>
<text x="97.8" y="183" transform="rotate(-90 97.8 183)">2</text>
<text x="141.3" y="183" transform="rotate(-90 141.3 183)">2</text>
<text x="42.9" y="187.6">1</text>
<text x="68.9" y="188.8" transform="rotate(-90 68.9 188.8)">2</text>
<text x="129.7" y="186.2" transform="rotate(-90 129.7 186.2)">2</text>
<text x="167.3" y="186.2" transform="rotate(-90 167.3 186.2)">2</text>
<text x="173.8" y="187.7">Title</text>
<text x="185.3" y="190.6">Smart_Sensor_v2.0</text>
<text x="129.7" y="197.5" transform="rotate(-90 129.7 197.5)">1</text>
<text x="167.3" y="197.5" transform="rotate(-90 167.3 197.5)">1</text>
<text x="173.8" y="196.3">Size</text>
<text x="185.3" y="196.3">Document Number</text>
<text x="269.3" y="196.3">Rev</text>
<text x="176.7" y="199.3">A</text>
<text x="185.3" y="199.3">By Paul Leloup</text>
<text x="272.2" y="199.3">&lt;RevCode&gt;</text>
<text x="173.8" y="205.1">Date:</text>
<text x="188.8" y="205.1">Friday, December 21, 2018</text>
<text x="231.7" y="205.1">Sheet</text>
<text x="246.2" y="205.1">1</text>
<text x="254.8" y="205.1">of</text>
<text x="263.5" y="205.1">1</text>
</g>
<g font-size="2.6" fill="#004080">
<text x="120.2" y="15.7">1</text>
<text x="130.3" y="15.7">2</text>
<text x="130.3" y="18.6">3</text>
<text x="120.2" y="35.9">10</text>
<text x="120.2" y="33.1">GND1</text>
<text x="120.2" y="30.2">VDD1</text>
<text x="133.2" y="33.1">GND0</text>
<text x="133.5" y="30.2">VDD0</text>
<text x="139" y="35.9">4</text>
<text x="120.2" y="41.7">8</text>
<text x="120.2" y="38.9">9</text>
<text x="139" y="41.7">2</text>
<text x="139" y="38.9">3</text>
<text x="183.9" y="38.9">1</text>
<text x="183.9" y="41.7">2</text>
<text x="120.2" y="44.7">7</text>
<text x="139" y="44.7">1</text>
<text x="183.9" y="44.7">3</text>
<text x="183.9" y="47.5">4</text>
<text x="24.6" y="53.3">1</text>
<text x="34.8" y="53.3">2</text>
<text x="34.8" y="50.4">3</text>
<text x="183.9" y="50.4">5</text>
<text x="224.4" y="56.2">1</text>
<text x="224.4" y="59.1">2</text>
<text x="243.3" y="56.2">7</text>
<text x="243.3" y="59.1">8</text>
<text x="114.4" y="62">B0</text>
<text x="114.4" y="64.9">B1</text>
<text x="129.9" y="64.9">D14</text>
<text x="129.9" y="62">D15</text>
<text x="224.4" y="62">3</text>
<text x="224.4" y="64.9">4</text>
<text x="241.8" y="64.9">10</text>
<text x="243.3" y="62">9</text>
<text x="27.5" y="70.7">GND1</text>
<text x="27.5" y="67.8">VDD1</text>
<text x="40.5" y="70.7">GND0</text>
<text x="40.8" y="67.8">VDD0</text>
<text x="114.4" y="67.8">B2</text>
<text x="114.4" y="70.7">B3</text>
<text x="129.9" y="70.7">D12</text>
<text x="129.9" y="67.8">D13</text>
<text x="224.4" y="67.8">GND0</text>
<text x="224.4" y="70.7">VDD0</text>
<text x="237.4" y="67.8">GND1</text>
<text x="237.7" y="70.7">VDD1</text>
<text x="27.5" y="76.5">9</text>
<text x="27.5" y="73.6">10</text>
<text x="46.4" y="76.5">3</text>
<text x="46.4" y="73.6">4</text>
<text x="114.4" y="73.6">B4</text>
<text x="114.4" y="76.5">B5</text>
<text x="129.9" y="76.5">D10</text>
<text x="129.9" y="73.6">D11</text>
<text x="27.5" y="82.3">7</text>
<text x="27.5" y="79.4">8</text>
<text x="46.4" y="82.3">1</text>
<text x="46.4" y="79.4">2</text>
<text x="114.4" y="79.4">B6</text>
<text x="114.4" y="82.3">B7</text>
<text x="131.3" y="82.3">D8</text>
<text x="131.3" y="79.4">D9</text>
<text x="230.2" y="82.3">3</text>
<text x="114.4" y="85.2">B8</text>
<text x="114.4" y="88.1">B9</text>
<text x="131.3" y="88.1">D6</text>
<text x="131.3" y="85.2">D7</text>
<text x="230.2" y="85.2">2</text>
<text x="240.4" y="85.2">1</text>
<text x="114.4" y="91">B10</text>
<text x="114.4" y="93.9">B11</text>
<text x="131.3" y="93.9">D4</text>
<text x="131.3" y="91">D5</text>
<text x="114.4" y="96.8">B12</text>
<text x="114.4" y="99.7">B13</text>
<text x="131.3" y="99.7">D2</text>
<text x="131.3" y="96.8">D3</text>
<text x="114.4" y="102.6">AIN1</text>
<text x="114.4" y="105.5">AIN2</text>
<text x="131.3" y="105.5">D0</text>
<text x="131.3" y="102.6">D1</text>
<text x="114.4" y="108.3">C0</text>
<text x="114.4" y="111.3">C1</text>
<text x="129.9" y="111.3">C12</text>
<text x="129.9" y="108.3">C13</text>
<text x="24.6" y="117">1</text>
<text x="34.8" y="117">2</text>
<text x="34.8" y="114.1">3</text>
<text x="114.4" y="114.1">C2</text>
<text x="114.4" y="117">C3</text>
<text x="114.4" y="119.9">C4</text>
<text x="129.9" y="117">C10</text>
<text x="129.9" y="114.1">C11</text>
<text x="131.3" y="119.9">C9</text>
<text x="212.9" y="114.1">1</text>
<text x="212.9" y="117">2</text>
<text x="212.9" y="119.9">3</text>
<text x="231.7" y="114.1">7</text>
<text x="231.7" y="117">8</text>
<text x="231.7" y="119.9">9</text>
<text x="114.4" y="122.8">C5</text>
<text x="114.4" y="125.7">C6</text>
<text x="131.3" y="125.7">C7</text>
<text x="131.3" y="122.8">C8</text>
<text x="163.6" y="122.8">1</text>
<text x="163.6" y="125.7">2</text>
<text x="212.9" y="122.8">4</text>
<text x="212.9" y="125.7">GND0</text>
<text x="225.8" y="125.7">GND1</text>
<text x="230.2" y="122.8">10</text>
<text x="114.4" y="128.6">5V</text>
<text x="128.8" y="128.6">GND</text>
<text x="163.6" y="128.6">3</text>
<text x="212.9" y="128.6">VDD0</text>
<text x="226.1" y="128.6">VDD1</text>
<text x="27.5" y="137.3">GND1</text>
<text x="27.5" y="134.4">VDD1</text>
<text x="40.5" y="137.3">GND0</text>
<text x="40.8" y="134.4">VDD0</text>
<text x="27.5" y="143.1">9</text>
<text x="27.5" y="140.2">10</text>
<text x="46.4" y="143.1">3</text>
<text x="46.4" y="140.2">4</text>
<text x="221.5" y="143.1">2</text>
<text x="221.5" y="140.2">3</text>
<text x="231.7" y="143.1">1</text>
<text x="27.5" y="148.9">7</text>
<text x="27.5" y="146">8</text>
<text x="46.4" y="148.9">1</text>
<text x="46.4" y="146">2</text>
<text x="117.1" y="150.6" transform="rotate(-90 117.1 150.6)">2</text>
<text x="120" y="150.6" transform="rotate(-90 120 150.6)">3</text>
<text x="117.1" y="160.7" transform="rotate(-90 117.1 160.7)">1</text>
<text x="262.1" y="160.5">1</text>
<text x="183.9" y="169.2">1</text>
<text x="194.1" y="169.2">2</text>
<text x="194.1" y="172">3</text>
<text x="262.1" y="172">1</text>
<text x="16" y="175">GND</text>
<text x="24.9" y="175">VDD</text>
<text x="42" y="175">2</text>
<text x="46.4" y="175">1</text>
<text x="59.4" y="175">21</text>
<text x="94.1" y="175">IN</text>
<text x="99.7" y="178.1" transform="rotate(-90 99.7 178.1)">GND</text>
<text x="100.2" y="175">OUT</text>
<text x="137.5" y="175">IN</text>
<text x="143.1" y="178.1" transform="rotate(-90 143.1 178.1)">GND</text>
<text x="143.6" y="175">OUT</text>
<text x="70.7" y="183.9" transform="rotate(-90 70.7 183.9)">21</text>
<text x="47.8" y="189.4">1</text>
<text x="131.6" y="192.6" transform="rotate(-90 131.6 192.6)">12</text>
<text x="169.2" y="192.6" transform="rotate(-90 169.2 192.6)">12</text>
</g>
<g font-size="2.1">
<text x="30.4" y="2.2">5</text>
<text x="85.4" y="2.2">4</text>
<text x="140.4" y="2.2">3</text>
<text x="195.4" y="2.2">2</text>
<text x="250.4" y="2.2">1</text>
<text x=".8" y="30.1">D</text>
<text x="278.7" y="30.1">D</text>
<text x=".8" y="80.8">C</text>
<text x="278.7" y="80.8">C</text>
<text x=".8" y="131.5">B</text>
<text x="278.7" y="131.5">B</text>
<text x=".8" y="182.2">A</text>
<text x="278.7" y="182.2">A</text>
<text x="30.4" y="207.8">5</text>
<text x="85.4" y="207.8">4</text>
<text x="140.4" y="207.8">3</text>
<text x="195.4" y="207.8">2</text>
<text x="250.4" y="207.8">1</text>
</g>
</svg>
